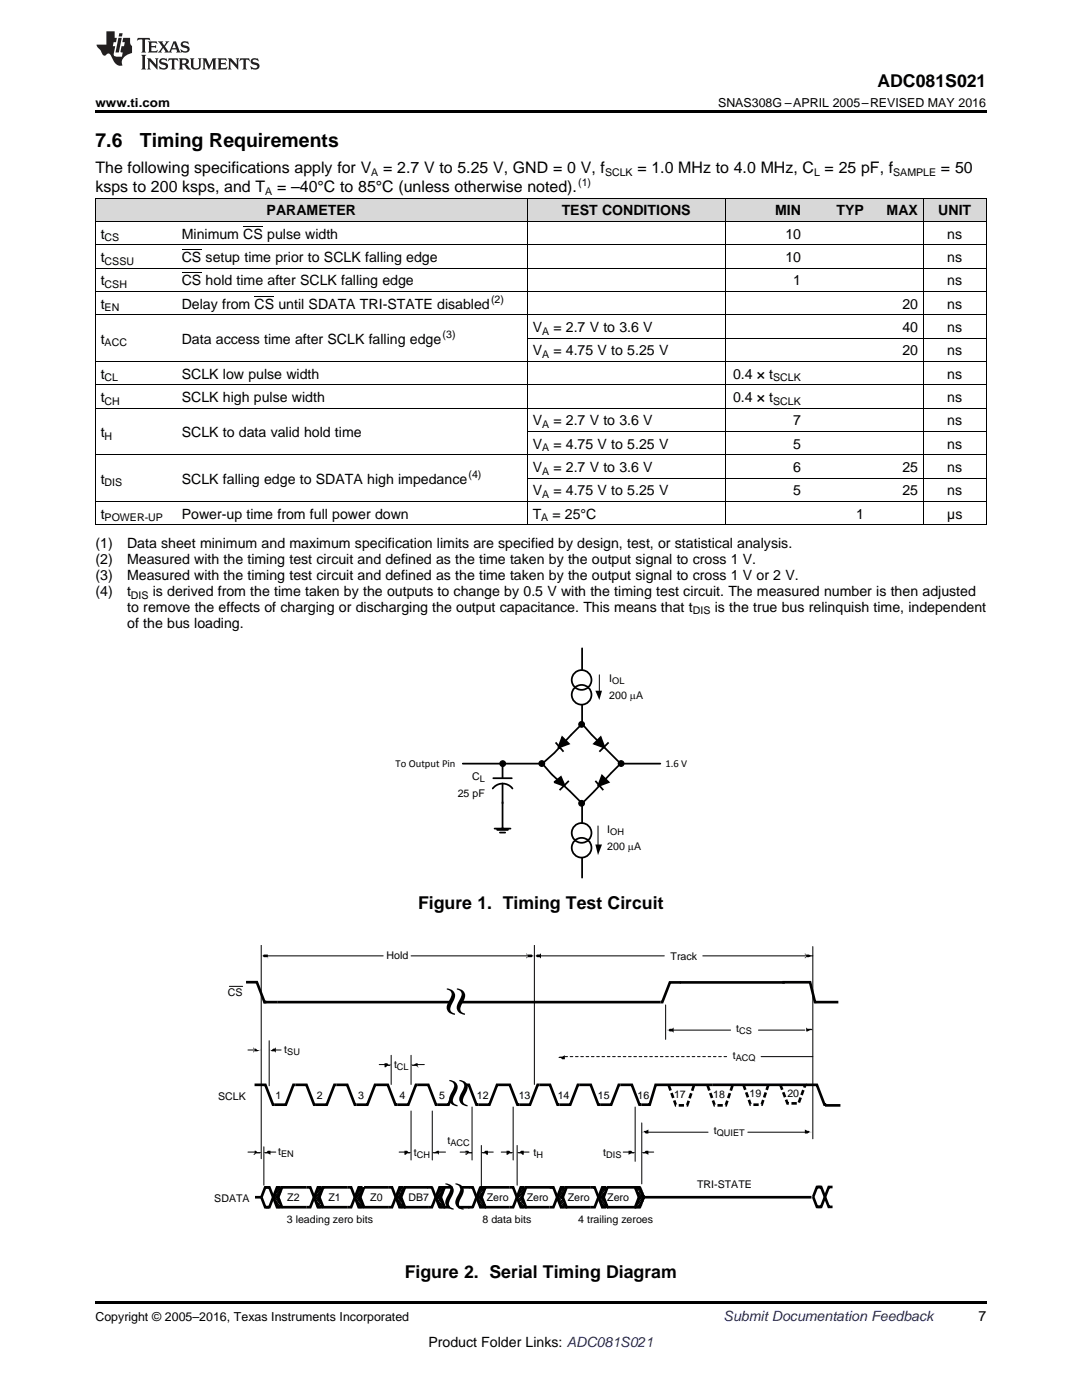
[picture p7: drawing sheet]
<svg xmlns="http://www.w3.org/2000/svg" width="216mm" height="279mm" viewBox="0 0 216 279" stroke-linecap="round" stroke-linejoin="round" font-family="sans-serif">
<g fill="#d8d8d8">
<path d="M19 39.6h16.2v4.6h-16.2z"/>
<path d="M35.2 39.6h70v4.6h-70z"/>
<path d="M105.2 39.6h9v4.6h-9z"/>
<path d="M114.2 39.6h30.5v4.6h-30.5z"/>
<path d="M144.7 39.6h16.2v4.6h-16.2z"/>
<path d="M160.9 39.6h12.6v4.6h-12.6z"/>
<path d="M173.5 39.6h10.8v4.6h-10.8z"/>
<path d="M184.3 39.6h12.5v4.6h-12.5z"/>
</g>
<path d="M19 259.7h177.8v.5h-177.8z" fill="#000"/>
<g fill="none" stroke="#000" stroke-width=".53">
<path d="M52.6 200h37.3M135.8 196.1h-2.1l-1.5 3.9h-40.3M156.1 196h5.5l1 4h.3M162.8 200h4.5M50.8 216.5h2.2l1.5 4h2.5l1.6-4h2.6l1.5 4h2.5l1.5-4h2.6l1.5 4h2.5l1.5-4h2.6l1.5 4h2.6l1.5-4h2.5l1.5 4h2.5l.6-1.6M91.4 216.5h2.2l1.5 4h2.6l1.5-4h2.5l1.5 4h2.6l1.5-4h2.4l1.6 4h2.5l1.5-4h2.6l1.5 4h2.6l1.5-4h2.6l1.5 4h2l1.2-4h11.4M50.9 238.9h1.3M52.2 238.9l.7 2h.8M53 237h.8l1.5 3.9h6.6l1.5-3.9h6.7l1.5 3.9h6.6l1.5-3.9h6.5l1.5 3.9h2M53.7 237h-.8l-.7 1.9M56.3 237l-.8 1.9 .8 2M64.5 237l-.8 1.9 .8 2"/>
<path d="M72.3 237h-.7l-1.5 3.9h-6.7l-1.5-3.9h-6.6l-1.5 3.9h-.8M88.7 237l-.7 1.9 .7 2M90.1 237h-2.4l-1.5 3.9h-6.5l-1.5-3.9h-5.6l-.7 1.9 .7 2M92 237h2.3l1.5 3.9h6.6l1.5-3.9h6.5M105 237l-.8 1.9 .8 2M109.7 237h.7l1.5 3.9h6.8l1.5-3.9h.7M113.1 237l-.8 1.9 .8 2M121.2 237h6.5M121.2 237l-.8 1.9 .8 2M126.7 237l.8 1.9-.8 2M126.9 237h.8l.7 1.9-.7 2h-6.5M128.4 238.9h33.5"/>
<path d="M91.6 240.9h2.7l1.5-3.9h6.6l1.5 3.9h6.5l1.5-3.9h6.8l1.5 3.9h.7"/>
</g>
<g fill="none" stroke="#000" stroke-width=".2">
<path d="M45.8 196.8h2.6M52.1 188.6v42.6M53.2 190.8h23.3M82 190.8h23.6M106.6 188.6v27.8M107.7 190.8h24.9M140.2 190.8h22M162.2 188.9v38.4M49.5 209.5h1.3M53.7 207.7v9M54.8 209.5h1.3M75.7 212.5h1.3"/>
<path d="M78.1 210.6v5.8M82 210.6v5.8M83.1 212.5h1.6M132.8 200.6v6.8M134.1 205.6h11.7M151.3 205.6h9.3M49.5 229.9h1.3M52.7 228.9v7.6M53.7 229.9h1.3M55 237.3l.8 .8M55 237.9l.6 .8M55.6 239.2l-.6 .8"/>
<path d="M55.6 237.1l-.6 .5 .8 .8-1 1M55.8 239.7l-.8 .8M56.1 237.1h.1M56.1 237.9l-1.3 1.3M56.1 237.1l-1.6 1.6 1.6 1.8M56.1 237.6l-.8-.5 .5 .8M62.7 239.2l1.6 1.8 .3-.2M62.7 238.4l1.3 1.6-.8 .8M63 238.1l1-1h.3l-1.6 1.6 1.6 1.8-.3 .5-1-1.3 .8-.8zM63 238.4l.8 1-.6 .8 .6 .8 .5-.5M63.2 237.3l.8 .8M63.2 237.9l.6 .8"/>
<path d="M63.8 239.2l-.8 .8M63.8 238.4l-.8 1M64 239.7l-.8 .8M64 238.4l-.8-.8 .6-.5 .5 .2-1.6 1.9M64.3 237.6l-.8-.5 .5 .8-1.3 1.3M64.6 237.1h.1M70.9 239.2l1.6 1.8v-.2M70.9 238.4l1.3 1.6-.8 .8 .3 .2 .5-.8M70.9 239.2l1.6-1.9-.5-.2-.6 .5 .6 .8-.8 1M71.2 238.4l.8 1-.6 .8 .6 .8 .5-.5M71.2 237.9l.8 .8M71.4 237.1l.8 .8-1.3 1.3"/>
<path d="M71.4 237.3l.8 .8M71.7 237.1l.5 .5M72 239.2l-.8 .8M72.2 239.7l-.8 .8M72.5 237.1h.1M72.5 237.1h-.3l-1 1 .8 .8-.8 .8 1 1.3 .3-.5M72.5 237.1l-1.6 1.6 1.6 1.8M79.1 239.2l1.6-1.9-.5-.2-.8 1 .5 .8-.5 .8 1 1.3 .3-.5M79.1 239.2l1.6 1.8M79.4 237.6l.8 .8-1.1 1M79.4 237.9l.8 .8M79.6 229.9h1.4"/>
<path d="M79.6 237.1l.8 .8-1.3 1.3M79.6 237.6l.3-.5 .5 .5M79.6 237.3l.8 .8M80.2 239.7l-.6 .8M80.2 239.2l-.8 .8M80.4 237.1h.3M80.7 237.1l-.8 1.8 .8 2.1M80.7 237.1l-1.6 1.6 1.6 1.8M82 221.7v9.8M86.3 221.7v9.8M87 239.2l1.6 1.8v-.2M87 238.4l1.4 1.6-.8 .8 .2 .2 .6-.8"/>
<path d="M87.3 229.9h1.6M87.3 238.1l1.1-1h.2l-1.6 1.6 1.6 1.8-.2 .5-1.1-1.3 .8-.8zM87.3 238.4l.8 1-.5 .8 .5 .8 .5-.5M87.3 237.9l.8 .8M87.6 237.1l.8 .8-1.4 1.3M87.6 237.3l.8 .8M88.1 239.2l-.8 .8M88.1 237.1l.5 .2-1.6 1.9M88.4 239.7l-.8 .8M88.4 237.6l-.6-.5-.2 .5 .5 .8-1.1 1M91.8 229.9h1.3M94.2 220.9v10.6"/>
<path d="M95.3 239.2l1.5 1.8M95.5 237.9l.8 .8M95.8 237.1l.8 .8-1.3 1.3M95.8 237.3l.5 .8M96 228.6v8.2M96.3 239.7l-.5 .8M96.3 239.2l-.8 .8M96.6 237.3l-.3-.2-.8 1 .5 .8-.5 .8M96.6 237.6l-.6-.5-.5 .5 .8 .8-1 1M96.8 237.1l-.8 1.8 .8 2.1M96.8 237.1h.1M96.8 237.1h-.2l-1.3 1.6 1.5 1.8-.2 .5-1.3-1.3"/>
<path d="M96.8 237.3l-1.5 1.9M97.1 229.9h1.3M100 229.9h1.3M102.4 220.9v10.6M103.2 228.6v7.9M103.2 239.2l1.6 1.8 .2-.2M103.2 239.2l1.6-1.9-.6-.2-.5 .5 .8 .8-1 1M103.7 237.3l.8 .8M103.7 237.9l.5 .8M104.2 229.9h1.4M104.2 239.4l-.7-1 1 1.6-.5 .8v.2l.8-.8M104.2 239.2l-.7 .8"/>
<path d="M104.5 237.1l-1 1 .7 .8-.7 .8 1 1.3 .3-.5M104.5 239.4l-.8 .8 .5 .8 .6-.5M104.5 239.7l-.8 .8M104.8 237.1h.1M104.8 237.6l-.8-.5 .5 .8-1.3 1.3M104.8 237.1l-1.6 1.6 1.6 1.8M111.1 238.7l1.6 1.8-.5 .5-.5-.8 .7-.8-1-1 1.3 1.6-.8 .8v.2l.8-.8M111.7 238.1l.5 .8-.8 .8 1 1.3M111.7 237.9l.7 .8M111.9 237.1l.8 .8-1.3 1.3M111.9 237.3l.5 .8M112.4 239.7l-.7 .8"/>
<path d="M112.4 239.2l-.7 .8M112.7 237.6l-.5-.5-.5 .5 .7 .8-1 1M112.7 237.3l-.3-.2-1 1M113 237.1h-.3l-1.3 1.6M113 237.3l-1.9 1.9 1.9 1.8v-.2M119.6 239.2l1.6 1.8v-.2M119.9 237.9l.8 .8M120.1 237.1l.8 .8-1.3 1.3M120.1 237.3l.6 .8M120.7 239.7l-.6 .8M120.7 239.2l-.8 .8M120.9 237.3l-.2-.2-.8 1 .5 .8-.5 .8"/>
<path d="M120.9 237.6l-.5-.5-.5 .5 .8 .8-1.1 1M121.2 237.1h-.3l-1.3 1.6 1.6 1.8-.3 .5-1.3-1.3M121.2 237.3l-1.6 1.9M124.4 229.9h1.3M126.7 220.9v10.9M126.7 237.1h.3l1.6 1.6-1.6 1.8M126.7 237.3l1.9 1.9-1.6 1.8v-.5M127 237.3l.3-.2 1 1-.8 .8 .8 .8-1 1.3M127 237.6l.8-.5-.8 .8 1.3 1.3M127.3 239.7l.8 .8M127.5 239.2l.6 .8M127.5 237.1l.6 .5-.8 .8 1 1"/>
<path d="M128.1 224.1v12.2M128.1 237.3l-.8 .8M128.1 237.9l-.8 .8M129.1 226h12.2M129.1 229.9h1.3M149.2 226h12.2M56.1 240.5l-.3 .5-1-1.3 .8-.8-.8-.8 1-1 .3 .2-1.6 1.9 1.6 1.8M56.1 240.2l-.8 .8v-.2l.5-.8-1-1.6 1 1-.8 .8 .6 .8 .5-.5M56.4 240.8v.2M64.3 240.2l-.8 .8v-.2M80.4 240.2l-.5 .8M80.7 240.8v.2"/>
<path d="M80.7 240.5l-.5 .5-.8-.8 .8-.8-1.1-1 1.3 1.6-.8 .8v.2M96.6 240.5l-.3 .5M96.6 240.2l-.8 .8v-.2l.8-.8-1.3-1.6 1 1-.8 .8 .5 .8M96.8 240.8v.2M113 240.5l-.3 .5M120.9 240.5l-.2 .5M120.9 240.2l-.8 .8v-.2l.8-.8-1.3-1.6 1.1 1-.8 .8 .5 .8M126.7 240.8v.2M127 240.2l.8 .8v-.2l-.5-.8 1-1.6-1 1 .8 .8-.6 .8-.5-.5"/>
</g>
<g fill="#000">
<path d="M52.1 190.8h.3l.3-.3h.7v-.3v1.1v-.3h-.7l-.3-.2z" fill-rule="evenodd"/>
<path d="M105 190.2l.3 .3h.8l.3 .3h.2h-.2l-.3 .2h-.8l-.3 .3v-.3h.3v-.5h-.3z" fill-rule="evenodd"/>
<path d="M106.6 190.8h.3l.3-.3h.5l.3-.3v1.1l-.3-.3h-.5l-.3-.2z" fill-rule="evenodd"/>
<path d="M160.6 190.2l.3 .3h.5l.8 .3-.8 .2h-.5l-.3 .3v-.3h.3v-.5h-.3z" fill-rule="evenodd"/>
<path d="M50.5 209l.8 .5h.8l-.8 .3h-.5l-.3 .3v-.3h.3v-.5h-.3z" fill-rule="evenodd"/>
<path d="M53.7 209.5h.5l.8-.5v1.1l-.2-.3h-.6l-.2-.3z" fill-rule="evenodd"/>
<path d="M76.7 212.2h.6l.2 .3h.6l-.3 .2h-.5l-.3 .3h-.3z" fill-rule="evenodd"/>
<path d="M82 212.5l1.6-.3h-.3v.8h.3h-.3l-.2-.3h-.8z" fill-rule="evenodd"/>
<path d="M133.1 205.6h.3l.2-.3h.5l.3-.2v1l-.3-.3h-.5l-.2-.2z" fill-rule="evenodd"/>
<path d="M160.9 205.1l.2 .2h.8l.3 .3h-.5l-.8 .2z" fill-rule="evenodd"/>
<path d="M50.5 229.7h.6l.2 .2h.8l-.2 .3h-.8l-.3 .3h-.3l.3-.3v-.5z" fill-rule="evenodd"/>
<path d="M52.7 229.9h.5l.2-.2h.6v.8l-.6-.3h-.5z" fill-rule="evenodd"/>
<path d="M80.7 229.7h.5l.3 .2h.5l-.2 .3h-.6l-.2 .3h-.3z" fill-rule="evenodd"/>
<path d="M86.3 229.9h.5l.8-.2v.8l-.3-.3h-.8z" fill-rule="evenodd"/>
<path d="M92.9 229.7h.5l.3 .2h.5v.3h-.8l-.3 .3h-.2v-.3h.2v-.3h-.2z" fill-rule="evenodd"/>
<path d="M96 229.9h.6l.2-.2h.6v.8h-.3l-.3-.3h-.5z" fill-rule="evenodd"/>
<path d="M101.1 229.7h.5l.3 .2h.5l-.3 .3h-.5l-.3 .3h-.2z" fill-rule="evenodd"/>
<path d="M103.2 229.9h.5l.3-.2h.5v.8h-.3l-.2-.3h-.5z" fill-rule="evenodd"/>
<path d="M125.4 229.7h.5l.3 .2h.5l-.2 .3h-.6l-.5 .3z" fill-rule="evenodd"/>
<path d="M128.1 226l1.3-.6v.8h-.5l-.3-.2z" fill-rule="evenodd"/>
<path d="M128.1 229.9h.5l.3-.2h.5v.8l-.5-.3h-.6z" fill-rule="evenodd"/>
<path d="M160.6 225.4l1.3 .6h-.5l-.3 .2h-.5z" fill-rule="evenodd"/>
</g>
<path d="M91 215.4h1.9v5.5h-1.9z" fill-rule="evenodd" fill="#fff"/>
<path d="M49.1 196h2.2l1.5 4h.3M135.7 196.1h20.9M142.2 216.5h18.7M160.8 216.5h2.2l1.5 4h.4M80.8 237l-.8 1.9 .8 2M96.8 237l-.7 1.9 .7 2M163.1 236.9h.7l1.6 4h.7M163.8 236.9h-.8l-.7 2 .7 2h.8M164.6 220.6h3.1M166.1 236.9h-.7l-1.6 4h-.7" fill="none" stroke="#000" stroke-width=".53"/>
<path d="M133.4 216.6l1.5 4h2.2l1.4-4M141.2 216.6l1.4 4h2.2l1.4-4M148.4 216.5l1.4 4h2.2l1.3-4M155.7 216.5l1.4 3.7h2.2l1.4-3.7" fill="none" stroke="#000" stroke-width=".53" stroke-dasharray="1.1 .5" stroke-linecap="butt"/>
<path d="M112.7 210.9h32.3" fill="none" stroke="#000" stroke-width=".2" stroke-dasharray=".5 .5"/>
<path d="M151.9 210.9h10.3" fill="none" stroke="#000" stroke-width=".2"/>
<path d="M111.4 211.1l.3-.2h.5l.5-.3v.8h-.5l-.3-.3z" fill-rule="evenodd" fill="#000"/>
<path d="M116.2 129.4v4.2M92.3 152.4h15.9l1.9 2.1M98.3 157.4a2.46 2.46 0 0 1 4 0M98.4 155.3h3.7M100.3 152.4v2.9M100.3 156.4v3.9M114 146.6l2.2-2.1 1.8 2.1M131.8 152.4h-8l-1.8 1.9M116.2 171.2v4" fill="none" stroke="#000" stroke-width=".35"/>
<circle cx="116.1" cy="135.7" r="1.97" fill="#fff"/>
<g fill="none" stroke="#000" stroke-width=".35">
<circle cx="116.1" cy="135.7" r="1.97"/>
<circle cx="116.1" cy="138.7" r="1.97"/>
</g>
<circle cx="116.1" cy="166.2" r="1.97" fill="#fff"/>
<g fill="none" stroke="#000" stroke-width=".35">
<path d="M110.1 154.5l6.1 5.8M110.6 156.1l1.3-1.1 .8 1.9zM110.9 148.2l1.5 1.8M112.2 147.1l1.3 1.3-2.1 .8zM113.5 155.8l-1.8 1.9M114 146.6l-3.4 3.7-2.4 2.1M116.2 140.8v3.7M118 146.6l5.8 5.8M118.5 148.4l1.4-1.3 .8 2.1zM118.8 155.8l1.6 1.9M120.1 154.8l1.3 1.3-2.1 .8zM121.4 148.2l-1.8 1.8"/>
<path d="M122 154.3l-5.8 6M98.7 165.4h3.2M99.2 165.6h2.1M99.7 166.2h1.1M100.3 160.1v5.3M116.2 160.3v4"/>
<circle cx="116.1" cy="169.2" r="1.97"/>
<circle cx="116.1" cy="166.2" r="1.97"/>
</g>
<g fill="#000">
<path d="M118.8 137.8h1.3l-.5 1.9zM110.6 156.1l1.3-1.1 .8 1.9zM112.2 147.1l1.3 1.3-2.1 .8zM118.5 148.4l1.4-1.3 .8 2.1zM120.1 154.8l1.3 1.3-2.1 .8zM118.8 168.5h1.3l-.8 2.2z"/>
<circle cx="100.3" cy="152.4" r=".55"/>
<circle cx="108.1" cy="152.4" r=".55"/>
<circle cx="116.1" cy="144.6" r=".55"/>
<circle cx="123.9" cy="152.4" r=".55"/>
<circle cx="116.1" cy="160.3" r=".55"/>
</g>
<g fill="none" stroke="#000" stroke-width=".2">
<path d="M19 39.5h177.8M19.1 39.5v65.3M105.2 39.5v65.3M144.7 39.5v65.3M184.2 39.5v65.3M196.8 39.5v65.3M19 58.2h177.8M19 53.5h177.8M19 48.8h177.8M19 44.2h177.8M19 76.8h177.8M19 72.1h177.8"/>
<path d="M19 62.8h177.8M105.2 67.5h91.6M19 90.8h177.8M19 81.4h177.8M105.2 95.4h91.6M105.2 86.1h91.6M19 104.7h177.8M19 100.1h177.8M119.6 134.7v3.1M119.3 164.8v4"/>
</g>
<g fill="none" stroke="#000" stroke-width=".25">
<circle cx="100.3" cy="152.4" r=".55"/>
<circle cx="108.1" cy="152.4" r=".55"/>
<circle cx="116.1" cy="144.6" r=".55"/>
<circle cx="123.9" cy="152.4" r=".55"/>
<circle cx="116.1" cy="160.3" r=".55"/>
</g>
<path d="M19 22h177.8v.5h-177.8zM19 104.7l.2 .1zM105.1 104.7l.1 .1zM114.1 104.7l.1 .1zM144.6 104.7l.1 .1zM160.8 104.7l.1 .1zM173.4 104.7l.1 .1zM184.1 104.7l.2 .1zM196.7 104.7l.1 .1z" fill="#000"/>
<g fill="#231f20">
<path d="M27.5 7.6l-.1 .5 .4-.2h.6v.1v2.1l-.2 .4h1l-.3-.4v-2.1l.1-.1h.5l.5 .2-.2-.5zM29.5 8.3l.2 .3v1.5l-.2 .4h1.8l.2-.6a1.04 1.04 0 0 1-1.3 .2v-.7h.6l.3 .2v-.6l-.3 .2h-.6v-.6l.8-.1 .4 .3-.2-.5zM31.5 8.3l.9 1.1-.9 1.1h.8l-.2-.2 .5-.7 .4 .7-.2 .2h1.5l-.1-.2 .1-.4h.9l.1 .4-.2 .2h1l-.3-.3-.7-1.9h-.5l-.9 2-.8-1 .9-1h-.8l.1 .3-.3 .5-.4-.6 .2-.2zM34.7 8.6l.4 1h-.7zM36.3 8.4a.63 .63 0 0 0-.2 .7 .63 .63 0 0 0 .6 .4l.6 .2 .1 .2a.75 .75 0 0 1-.7 .4 .75 .75 0 0 1-.6-.5l.1 .7 .1-.1a1.11 1.11 0 0 0 1.5-.6 1.13 1.13 0 0 0-1.2-.8l-.1-.4a1.04 1.04 0 0 1 1.2 .2l-.2-.5-.1 .1-.5-.2zM28.2 10.9l.2 .4v2.2l-.2 .4h1l-.3-.4v-2.2l.3-.4zM29.3 11.6l.3 .4v1.5l-.3 .4h.8l-.2-.4v-1.3l1.5 1.7v-1.9l.2-.4h-.7l.2 .4v.9l-1.1-1.3zM32 11.8a.62 .62 0 0 0-.2 .7 .62 .62 0 0 0 .6 .4l.6 .1 .1 .3a.76 .76 0 0 1-.7 .3 .76 .76 0 0 1-.6-.4l.1 .7 .1-.1a1.11 1.11 0 0 0 1.5-.6 1.13 1.13 0 0 0-1.2-.8l-.1-.4a1.04 1.04 0 0 1 1.2 .2l-.2-.6-.1 .1-.5-.1zM33.7 11.6l-.2 .6a.61 .61 0 0 1 .8-.3v1.6l-.2 .4h.9l-.2-.4v-1.6a.63 .63 0 0 1 .8 .3l-.2-.6zM35.6 11.6l.3 .4v1.5l-.3 .4h1l-.2-.2v-.8l.5 .2a.76 .76 0 0 0 1.2 .7l-1-1a.58 .58 0 0 0 .6-.5 .58 .58 0 0 0-.5-.6zM36.4 11.9h.1a.45 .45 0 0 1 .5 .1 .45 .45 0 0 1 .1 .5l-.7 .2zM37.9 11.6l.2 .2a2.17 2.17 0 0 0 .3 1.9 .99 .99 0 0 0 1.6-.6v-1.1l.2-.4h-.7l.2 .2a1.92 1.92 0 0 1-.2 1.8 .6 .6 0 0 1-.9-.5v-1.1l.2-.4zM40.4 11.6l.2 .4v1.5l-.2 .4h.7l-.2-.4v-1.4l.8 1.8 .8-1.8v1.4l-.2 .4h.9l-.2-.4v-1.5l.2-.4h-.8l-.6 1.5-.6-1.5zM43.4 11.6l.2 .4v1.5l-.2 .4h1.8l.2-.6a1.04 1.04 0 0 1-1.3 .1v-.6h.5l.4 .2v-.6l-.4 .2h-.5v-.7h.8l.3 .3-.1-.6zM45.5 11.6l.2 .4v1.5l-.2 .4h.7l-.2-.4v-1.3l1.5 1.7v-1.9l.2-.4h-.7l.2 .4v.9l-1.1-1.3zM47.9 11.6l-.1 .6a.61 .61 0 0 1 .8-.3v1.6l-.3 .4h1l-.3-.4 .1-1.6a.63 .63 0 0 1 .7 .3l-.1-.6zM50.2 11.8a.62 .62 0 0 0-.2 .7 .62 .62 0 0 0 .6 .4l.6 .1 .2 .3a.76 .76 0 0 1-.8 .3 .76 .76 0 0 1-.6-.4l.1 .7 .2-.1a1.11 1.11 0 0 0 1.5-.6 1.13 1.13 0 0 0-1.3-.8l-.1-.4a1.04 1.04 0 0 1 1.2 .2l-.1-.6-.2 .1-.5-.1z"/>
<path d="M21.2 6.3v2.6h-1.9l.1 .4 .7 .9a.91 .91 0 0 0 1 .8 .56 .56 0 0 1 .5-.3 .56 .56 0 0 1 .5 .3l.4 .8a1.53 1.53 0 0 0 1.9 1.2 1.54 1.54 0 0 1 1-2.1l.9-.3v-1.4a1.52 1.52 0 0 1-.3-1.6h-1.4l-.2 .8h.5l-.2 .8h-.4l-.2 1v.2l.4 .1-.2 .8a1.93 1.93 0 0 1-1.6-.3l.3-1.8h-.5l.2-.8h.4l.2-.8h-.4v-1.3zM23.6 7.6l-.6 2.9h.7l.6-2.9zM23.8 6.6l-.1 .7h.6l.2-.7z"/>
</g>
<path d="M36.3 54.5h3.9M36.3 49.8h3.9M48.5 45.1h4M50.8 59.1h3.9" fill="none" stroke="#000" stroke-width=".2"/>
<g font-size="10.6">
<text x="88.3" y="197" transform="rotate(90 88.3 197)">|</text>
<text x="88.8" y="215.3" transform="rotate(90 88.8 215.3)">|</text>
<text x="88" y="235.9" transform="rotate(90 88 235.9)">|</text>
</g>
<g font-size="3.9">
<text x="19" y="29.3">7.6</text>
<text x="27.9" y="29.3">Timing Requirements</text>
</g>
<g font-size="3.5">
<text x="175.1" y="17.3">ADC081S021</text>
<text x="83.4" y="181.5">Figure 1. Timing Test Circuit</text>
<text x="80.8" y="255.1">Figure 2. Serial Timing Diagram</text>
</g>
<g font-size="3.2">
<text x="19" y="34.4">The following specifications apply for V</text>
<text x="76.4" y="34.4">= 2.7 V to 5.25 V, GND = 0 V, f</text>
<text x="127.2" y="34.4">= 1.0 MHz to 4.0 MHz, C = 25 pF, f</text>
<text x="187.8" y="34.4">= 50</text>
<text x="19" y="38.3">ksps to 200 ksps, and T</text>
<text x="55.3" y="38.3">= –40°C to 85°C (unless otherwise noted).</text>
</g>
<g font-size="2.8">
<text x="20.1" y="47.6">t</text>
<text x="36.3" y="47.6">Minimum CS pulse width</text>
<text x="53.2" y="43">PARAMETER</text>
<text x="112.1" y="43">TEST CONDITIONS</text>
<text x="154.7" y="43">MIN</text>
<text x="156.7" y="47.6">10</text>
<text x="166.9" y="43">TYP</text>
<text x="176.9" y="43">MAX</text>
<text x="187.2" y="43">UNIT</text>
<text x="189" y="47.6">ns</text>
<text x="20.1" y="52.3">t</text>
<text x="36.3" y="52.3">CS setup time prior to SCLK falling edge</text>
<text x="156.7" y="52.3">10</text>
<text x="189" y="52.3">ns</text>
<text x="20.1" y="56.9">t</text>
<text x="36.3" y="56.9">CS hold time after SCLK falling edge</text>
<text x="158.3" y="56.9">1</text>
<text x="189" y="56.9">ns</text>
<text x="20.1" y="61.6">t</text>
<text x="36.3" y="61.6">Delay from CS until SDATA TRI-STATE disabled</text>
<text x="180.1" y="61.6">20</text>
<text x="189" y="61.6">ns</text>
<text x="20.1" y="68.6">t</text>
<text x="36.3" y="68.6">Data access time after SCLK falling edge</text>
<text x="106.3" y="66.3">V</text>
<text x="106.3" y="70.9">V</text>
<text x="110.4" y="66.3">= 2.7 V to 3.6 V</text>
<text x="110.4" y="70.9">= 4.75 V to 5.25 V</text>
<text x="180.1" y="66.3">40</text>
<text x="180.1" y="70.9">20</text>
<text x="189" y="66.3">ns</text>
<text x="189" y="70.9">ns</text>
<text x="20.1" y="75.6">t</text>
<text x="36.3" y="75.6">SCLK low pulse width</text>
<text x="146.3" y="75.6">0.4 × t</text>
<text x="189" y="75.6">ns</text>
<text x="20.1" y="80.2">t</text>
<text x="36.3" y="80.2">SCLK high pulse width</text>
<text x="146.3" y="80.2">0.4 × t</text>
<text x="189" y="80.2">ns</text>
<text x="20.1" y="87.2">t</text>
<text x="36.3" y="87.2">SCLK to data valid hold time</text>
<text x="106.3" y="84.9">V</text>
<text x="106.3" y="89.5">V</text>
<text x="110.4" y="84.9">= 2.7 V to 3.6 V</text>
<text x="110.4" y="89.5">= 4.75 V to 5.25 V</text>
<text x="158.3" y="84.9">7</text>
<text x="158.3" y="89.5">5</text>
<text x="189" y="84.9">ns</text>
<text x="189" y="89.5">ns</text>
<text x="106.3" y="94.2">V</text>
<text x="110.4" y="94.2">= 2.7 V to 3.6 V</text>
<text x="158.3" y="94.2">6</text>
<text x="180.1" y="94.2">25</text>
<text x="189" y="94.2">ns</text>
<text x="20.1" y="96.5">t</text>
<text x="36.3" y="96.5">SCLK falling edge to SDATA high impedance</text>
<text x="106.3" y="98.8">V</text>
<text x="110.4" y="98.8">= 4.75 V to 5.25 V</text>
<text x="158.3" y="98.8">5</text>
<text x="180.1" y="98.8">25</text>
<text x="189" y="98.8">ns</text>
<text x="20.1" y="103.5">t</text>
<text x="36.3" y="103.5">Power-up time from full power down</text>
<text x="106.3" y="103.5">T</text>
<text x="110.2" y="103.5">= 25°C</text>
<text x="170.8" y="103.5">1</text>
<text x="189" y="103.5">µs</text>
<text x="19" y="109.4">(1)</text>
<text x="19" y="112.5">(2)</text>
<text x="25.4" y="109.4">Data sheet minimum and maximum specification limits are specified by design, test, or statistical analysis.</text>
<text x="25.4" y="112.5">Measured with the timing test circuit and defined as the time taken by the output signal to cross 1 V.</text>
<text x="19" y="115.7">(3)</text>
<text x="19" y="118.9">(4)</text>
<text x="25.4" y="115.7">Measured with the timing test circuit and defined as the time taken by the output signal to cross 1 V or 2 V.</text>
<text x="25.4" y="118.9">t</text>
<text x="30.5" y="118.9">is derived from the time taken by the outputs to change by 0.5 V with the timing test circuit. The measured number is then adjusted</text>
<text x="25.4" y="122.1">to remove the effects of charging or discharging the output capacitance. This means that t</text>
<text x="25.4" y="125.2">of the bus loading.</text>
<text x="142.6" y="122.1">is the true bus relinquish time, independent</text>
<text x="195.3" y="263.6">7</text>
<text x="85.5" y="268.9">Product Folder Links: ADC081S021</text>
</g>
<text font-size="2.8" fill="#0000c8" x="144.4" y="263.6">Submit Documentation Feedback</text>
<g font-size="2.5">
<text x="19" y="21.4">www.ti.com</text>
<text x="143.3" y="21.4">SNAS308G –APRIL 2005–REVISED MAY 2016</text>
<text x="19" y="263.6">Copyright © 2005–2016, Texas Instruments Incorporated</text>
</g>
<g font-size="2.1">
<text x="74.1" y="35.1">A</text>
<text x="120.7" y="35.1">SCLK</text>
<text x="162.4" y="35.1">L</text>
<text x="178.2" y="35.1">SAMPLE</text>
<text x="52.9" y="38.9">A</text>
<text x="115.4" y="37">(1)</text>
<text x="20.9" y="48.2">CS</text>
<text x="20.9" y="52.8">CSSU</text>
<text x="20.9" y="57.5">CSH</text>
<text x="20.9" y="62.2">EN</text>
<text x="98" y="60.5">(2)</text>
<text x="20.9" y="69.1">ACC</text>
<text x="88.3" y="67.5">(3)</text>
<text x="108.2" y="66.8">A</text>
<text x="108.2" y="71.5">A</text>
<text x="20.9" y="76.1">CL</text>
<text x="154.3" y="76.1">SCLK</text>
<text x="20.9" y="80.8">CH</text>
<text x="154.3" y="80.8">SCLK</text>
<text x="20.9" y="87.8">H</text>
<text x="108.2" y="85.4">A</text>
<text x="93.5" y="95.4">(4)</text>
<text x="108.2" y="90.1">A</text>
<text x="108.2" y="94.8">A</text>
<text x="20.9" y="97.1">DIS</text>
<text x="108.2" y="99.4">A</text>
<text x="20.9" y="104.1">POWER-UP</text>
<text x="108" y="104.1">A</text>
<text x="26.1" y="119.5">DIS</text>
<text x="138.2" y="122.6">DIS</text>
<text x="121.6" y="136.2">I</text>
<text x="121.6" y="139.4">200 PA</text>
<text x="78.9" y="153">To Output Pin</text>
<text x="94.2" y="155.8">C</text>
<text x="132.8" y="153.1">1.6 V</text>
<text x="91.3" y="159">25 pF</text>
<text x="121.2" y="166.3">I</text>
<text x="121.2" y="169.6">200 PA</text>
<text x="77.1" y="191.3">Hold</text>
<text x="133.8" y="191.6">Track</text>
<text x="45.5" y="198.8">CS</text>
<text x="146.9" y="206">t</text>
<text x="56.7" y="210.1">t</text>
<text x="78.6" y="213.2">t</text>
<text x="146.2" y="211.4">t</text>
<text x="43.5" y="219.6">SCLK</text>
<text x="55" y="219.3">1</text>
<text x="63.2" y="219.3">2</text>
<text x="71.5" y="219.3">3</text>
<text x="79.7" y="219.3">4</text>
<text x="87.6" y="219.3">5</text>
<text x="95.2" y="219.3">12</text>
<text x="103.5" y="219.3">13</text>
<text x="111.3" y="219.3">14</text>
<text x="119.3" y="219.3">15</text>
<text x="127.2" y="219.3">16</text>
<text x="134.5" y="219.1">17</text>
<text x="142.3" y="219.1">18</text>
<text x="149.6" y="219">19</text>
<text x="157.1" y="218.9">20</text>
<text x="142.4" y="226.4">t</text>
<text x="55.5" y="230.5">t</text>
<text x="82.6" y="230.7">t</text>
<text x="89.3" y="228.3">t</text>
<text x="106.4" y="230.7">t</text>
<text x="120.4" y="230.7">t</text>
<text x="42.8" y="239.8">SDATA</text>
<text x="57.3" y="239.6">Z2</text>
<text x="65.5" y="239.6">Z1</text>
<text x="73.9" y="239.6">Z0</text>
<text x="81.5" y="239.6">DB7</text>
<text x="97.1" y="239.6">Zero</text>
<text x="105.1" y="239.6">Zero</text>
<text x="113.3" y="239.6">Zero</text>
<text x="121.2" y="239.6">Zero</text>
<text x="139.1" y="237.2">TRI-STATE</text>
<text x="57.2" y="244.1">3 leading zero bits</text>
<text x="96.3" y="244.1">8 data bits</text>
<text x="115.4" y="244.1">4 trailing zeroes</text>
</g>
<g font-size="1.8">
<text x="122.2" y="136.6">OL</text>
<text x="95.7" y="156.2">L</text>
<text x="121.8" y="166.7">OH</text>
<text x="147.5" y="206.4">CS</text>
<text x="57.3" y="210.5">SU</text>
<text x="79.2" y="213.6">CL</text>
<text x="146.8" y="211.8">ACQ</text>
<text x="143" y="226.7">QUIET</text>
<text x="56.1" y="230.9">EN</text>
<text x="83.2" y="231.1">CH</text>
<text x="89.9" y="228.7">ACC</text>
<text x="107" y="231.1">H</text>
<text x="121" y="231.1">DIS</text>
</g>
</svg>
